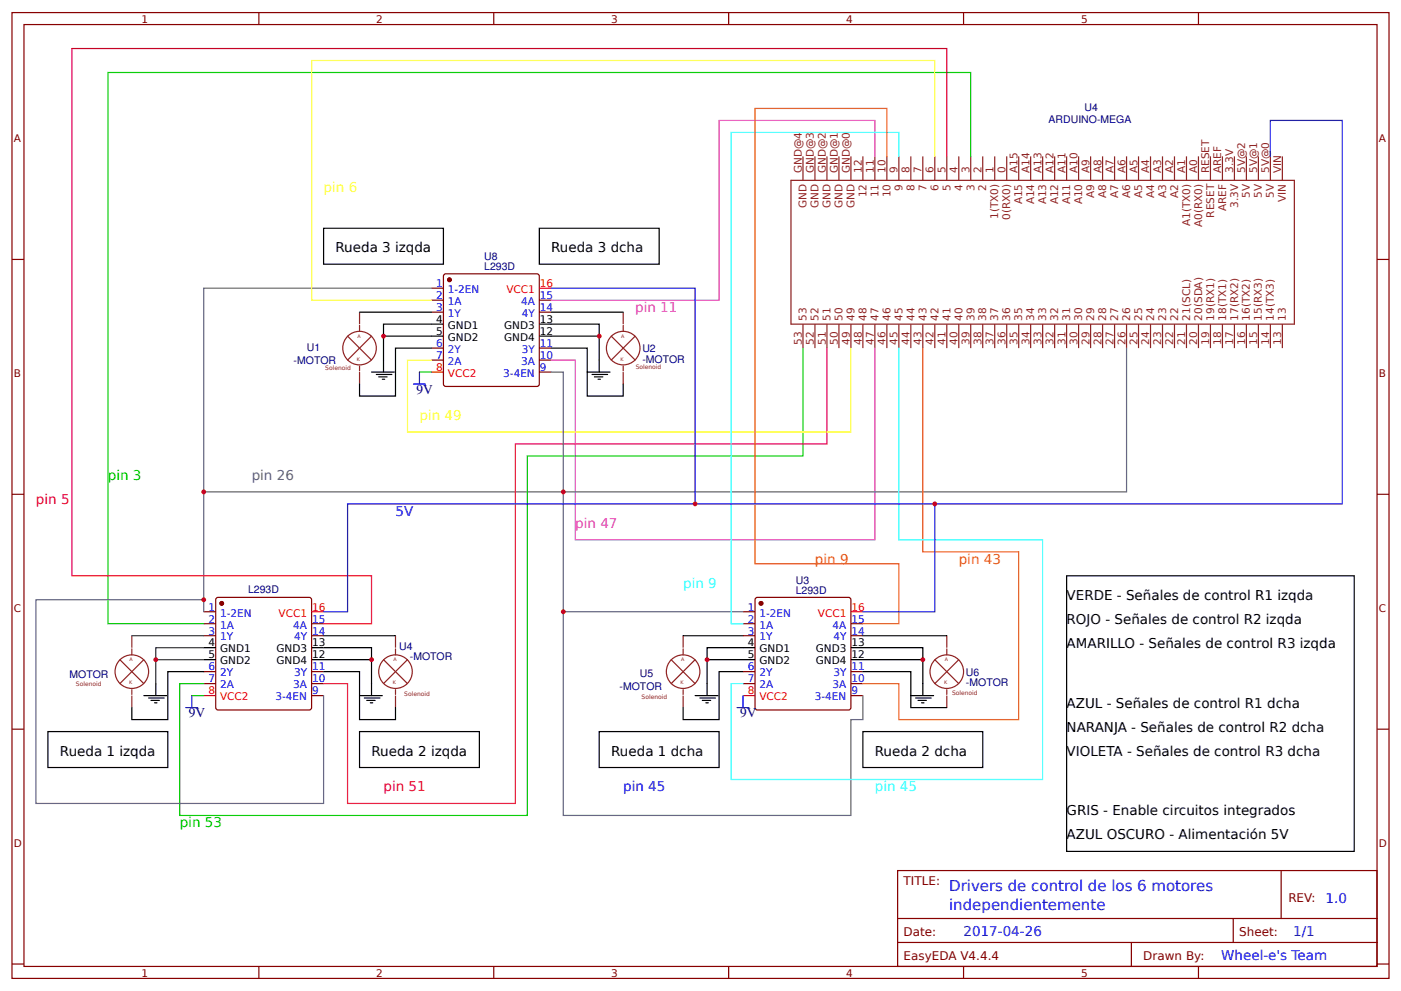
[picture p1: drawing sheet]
<svg xmlns="http://www.w3.org/2000/svg" width="312mm" height="221mm" viewBox="0 0 312 221" stroke-linecap="round" stroke-linejoin="round" font-family="sans-serif">
<g fill="none" stroke="#800" stroke-width=".27">
<path d="M2.7 2.8h306.4v215h-306.4zM5.3 5.5h301.1v209.6h-301.1zM57.6 2.8v2.7M109.9 2.8v2.7M162.2 2.8v2.7M214.4 2.8v2.7M266.7 2.8v2.7M2.7 57.7h2.6M306.4 57.7h2.7M96 64.1h2.7M96 66.8h2.7M96 69.5h2.7"/>
<path d="M96 77.5h2.7M98.9 61l20.6-.1 .4 .3 .1 24.3-.2 .4-20.6 .1-.4-.3-.1-24.2zM120 66.8h2.7M120 69.5h2.7M120 77.5h2.7M96 80.1h2.7M120 80.1h2.7M120 82.8h2.7M2.7 110h2.6M306.4 110h2.7M45.3 136.2h2.7M45.3 138.8h2.7"/>
<path d="M48.1 133.2l.4-.2h20.3l.5 .2v24.3l-.2 .4-20.6 .1-.4-.2zM69.3 138.8h2.7M165.4 136.2h2.6M165.4 138.8h2.6M168.3 133h20.5l.5 .2 .1 24.3-.3 .4-20.5 .1-.5-.2-.1-24.3zM189.4 138.8h2.6M45.3 141.5h2.7M45.3 149.5h2.7M45.3 152.2h2.7M69.3 141.5h2.7M69.3 149.5h2.7M69.3 152.2h2.7"/>
<path d="M69.3 154.8h2.7M165.4 141.5h2.6M165.4 149.5h2.6M165.4 152.2h2.6M189.4 141.5h2.6M189.4 149.5h2.6M189.4 152.2h2.6M189.4 154.8h2.6M2.7 162.3h2.6M306.4 162.3h2.7M199.8 193.8h106.6v21.3h-106.6zM285.1 193.8v10.6"/>
<path d="M2.7 214.6h2.6M57.6 215.1v2.7M109.9 215.1v2.7M162.2 215.1v2.7M199.8 204.4h106.6M199.8 209.8h106.6M214.4 215.1v2.7M251.8 209.8v5.3M266.7 215.1v2.7M274.4 204.4v5.4M306.4 214.6h2.7"/>
</g>
<g fill="#800" stroke="#800" stroke-width=".27">
<circle cx="49.3" cy="134.3" r=".4"/>
<circle cx="169.4" cy="134.3" r=".4"/>
<circle cx="100" cy="62.3" r=".4"/>
</g>
<g fill="none" stroke="#000" stroke-width=".27">
<path d="M72 50.8h26.7v8h-26.7zM120 50.8h26.7v8h-26.7zM80 69.5h16M85.3 74.8h13.4M96 77.5h-8v10.6h-8v-2.6M98.7 72.1h-13.4v10.7M120 72.1h13.3v10.7M120 74.8h13.3M122.7 77.5h8v10.6h8v-2.6M122.7 69.5h16M82.7 82.8h5M83.7 83.3h3.5"/>
<path d="M84.3 83.9h1.8M85.1 84.4h.5M130.7 82.8h5.1M131.8 83.3h3.4M132.3 83.9h1.9M133.1 84.4h.5M32 154.8h5.1M33.1 155.4h3.4M33.6 155.9h1.9M34.4 156.4h.5M34.7 152.2v2.6M45.3 149.5h-8v10.7h-8v-2.7"/>
<path d="M45.3 144.2h2.7M45.3 146.8h2.7M69.3 144.2h13.4v10.6M69.3 146.8h13.4M72 149.5h8v10.7h8v-2.7M72 141.5h16M80 154.8h5.1M81.1 155.4h3.4M81.6 155.9h1.9M82.4 156.4h.5M152 141.5h13.4M154.7 154.8h5.1"/>
<path d="M155.8 155.4h3.4M156.3 155.9h1.9M157.1 156.4h.5M157.4 146.8h10.6M165.4 149.5h-5.4v10.7h-8v-2.7M168 144.2h-10.6v10.6M189.4 144.2h16v10.6M189.4 146.8h16M192 149.5h10.7v8h8M192 141.5h18.7M202.7 154.8h5.1M203.8 155.4h3.4"/>
<path d="M204.3 155.9h1.9M205.1 156.4h.5M10.7 162.8h26.6v8h-26.6zM80 162.8h26.7v8h-26.7zM133.3 162.8h26.7v8h-26.7zM192 162.8h26.7v8h-26.7z"/>
</g>
<path d="M120 64.1h2.7M96 82.8h2.7M69.3 136.2h2.7M189.4 136.2h2.6M45.3 154.8h2.7M165.4 154.8h2.6" fill="none" stroke="#f00" stroke-width=".27"/>
<g fill="none" stroke="#8d2323" stroke-width=".27">
<path d="M178.7 34.8v5.3M181.4 34.8v5.3M184 34.8v5.3M186.7 34.8v5.3M189.4 34.8v5.3M192 34.8v5.3M194.7 34.8v5.3M197.4 34.8v5.3M200 34.8v5.3M202.7 34.8v5.3M205.4 34.8v5.3M208 34.8v5.3"/>
<path d="M210.7 34.8v5.3M213.4 34.8v5.3M216 34.8v5.3M218.7 34.8v5.3M221.4 34.8v5.3M224 34.8v5.3M226.7 34.8v5.3M229.4 34.8v5.3M232 34.8v5.3M234.7 34.8v5.3M237.4 34.8v5.3M240 34.8v5.3"/>
<path d="M242.7 34.8v5.3M245.4 34.8v5.3M248 34.8v5.3M250.7 34.8v5.3M253.4 34.8v5.3M256 34.8v5.3M258.7 34.8v5.3M261.4 34.8v5.3M264 34.8v5.3M266.7 34.8v5.3M269.4 34.8v5.3M272 34.8v5.3"/>
<path d="M274.7 34.8v5.3M277.4 34.8v5.3M280 34.8v5.3M282.7 34.8v5.3M285.4 34.8v5.3M176 40.1h112v32h-112zM77.3 74.8l5.4 5.3M80 69.5v2.6M80 72.4v1.3M82.7 74.8l-5.4 5.3M136 74.8l5.4 5.3M138.7 69.5v2.6"/>
<path d="M138.7 72.4v1.3M141.4 74.8l-5.4 5.3M178.7 72.1v5.4M181.4 72.1v5.4M184 72.1v5.4M186.7 72.1v5.4M189.4 72.1v5.4M192 72.1v5.4M194.7 72.1v5.4M197.4 72.1v5.4M200 72.1v5.4M202.7 72.1v5.4"/>
<path d="M205.4 72.1v5.4M208 72.1v5.4M210.7 72.1v5.4M213.4 72.1v5.4M216 72.1v5.4M218.7 72.1v5.4M221.4 72.1v5.4M224 72.1v5.4M226.7 72.1v5.4M229.4 72.1v5.4M232 72.1v5.4M234.7 72.1v5.4"/>
<path d="M237.4 72.1v5.4M240 72.1v5.4M242.7 72.1v5.4M245.4 72.1v5.4M248 72.1v5.4M250.7 72.1v5.4M253.4 72.1v5.4M256 72.1v5.4M258.7 72.1v5.4M261.4 72.1v5.4M264 72.1v5.4M266.7 72.1v5.4"/>
<path d="M269.4 72.1v5.4M272 72.1v5.4M274.7 72.1v5.4M277.4 72.1v5.4M280 72.1v5.4M282.7 72.1v5.4M285.4 72.1v5.4M80 81.5v1M80 82.8v2.7M138.7 81.5v1M138.7 82.8v2.7M26.7 146.8l5.3 5.4"/>
<path d="M29.3 141.5v2.7M29.3 144.4v1.4M29.3 153.5v1.1M29.3 154.8v2.7M32 146.8l-5.3 5.4M85.3 146.8l5.4 5.4M88 141.5v2.7M88 144.4v1.4M88 153.5v1.1M88 154.8v2.7M90.7 146.8l-5.4 5.4M149.4 146.8l5.3 5.4"/>
<path d="M152 141.5v2.7M152 144.4v1.4M152 153.5v1.1M152 154.8v2.7M154.7 146.8l-5.3 5.4M208 146.8l5.4 5.4M210.7 141.5v2.7M210.7 144.4v1.4M210.7 153.5v1.1M210.7 154.8v2.7M213.4 146.8l-5.4 5.4"/>
<circle cx="80" cy="77.5" r="3.7"/>
<circle cx="138.7" cy="77.5" r="3.7"/>
<circle cx="29.3" cy="149.5" r="3.7"/>
<circle cx="88" cy="149.5" r="3.7"/>
<circle cx="152" cy="149.5" r="3.7"/>
<circle cx="210.7" cy="149.5" r="3.7"/>
</g>
<path d="M29.3 141.5h16M34.7 146.8h10.6M45.3 144.2h-10.6v8" fill="none" stroke="#333" stroke-width=".27"/>
<path d="M92 85.5h2.7M93.3 82.8v2.7M41.3 157.5h2.7M42.7 154.8v2.7M164 157.5h2.7M165.4 154.8v2.7" fill="none" stroke="#00f" stroke-width=".27"/>
<path d="M93.3 82.8h2.7M42.7 154.8h2.6" fill="none" stroke="#080" stroke-width=".27"/>
<path d="M96 64.1h-50.7v45.4h80v72h64.1v-21.3h2.6v-5.4M45.3 109.5v26.7" fill="none" stroke="#666" stroke-width=".27"/>
<path d="M216 34.8v-18.7h-192v122.7h21.3" fill="none" stroke="#0c0" stroke-width=".27"/>
<path d="M194.7 34.8v-8h-34.7v40h-37.3M194.7 77.5v42.6h-66.7v-40h-5.3" fill="none" stroke="#c3f" stroke-width=".27"/>
<path d="M208 34.8v-21.3h-138.7v53.3h26.7" fill="none" stroke="#ff3" stroke-width=".27"/>
<g fill="#c00">
<circle cx="157.4" cy="146.8" r=".53"/>
<circle cx="205.4" cy="146.8" r=".53"/>
<circle cx="82.7" cy="146.8" r=".53"/>
<circle cx="34.7" cy="146.8" r=".53"/>
<circle cx="85.3" cy="74.8" r=".53"/>
<circle cx="133.3" cy="74.8" r=".53"/>
</g>
<path d="M125.3 136.2h40.1" fill="none" stroke="#666" stroke-width=".27"/>
<path d="M16 10.8v117.3h66.7v10.7h-10.7M184 77.5v21.3h-69.3v80h-37.4v-26.6h-5.3" fill="none" stroke="#f03" stroke-width=".27"/>
<path d="M16 10.8h194.7v24" fill="none" stroke="#c03" stroke-width=".27"/>
<path d="M178.7 77.5v24h-61.4v80h-77.3v-29.3h5.3" fill="none" stroke="#0c0" stroke-width=".27"/>
<path d="M189.4 77.5v18.6h-98.7v-16h5.3" fill="none" stroke="#ff3" stroke-width=".27"/>
<circle cx="125.3" cy="136.2" r=".53" fill="#c00"/>
<path d="M250.7 77.5v32h-125.4v-26.7h-2.6" fill="none" stroke="#666" stroke-width=".27"/>
<path d="M200 34.8v-5.3h-37.3v109.3h2.7M200 77.5v42.6h32v53.4h-69.3v-21.3h2.7" fill="none" stroke="#3ff" stroke-width=".27"/>
<path d="M197.4 34.8v-10.7h-29.4v101.4h32v13.3h-8M205.4 77.5v45.3h21.3v37.4h-26.7v-8h-8" fill="none" stroke="#f60" stroke-width=".27"/>
<circle cx="45.3" cy="109.5" r=".53" fill="#c00"/>
<path d="M45.3 133.5h-37.3v45.3h64v-24" fill="none" stroke="#666" stroke-width=".27"/>
<g fill="#c00">
<circle cx="45.3" cy="133.5" r=".53"/>
<circle cx="125.3" cy="109.5" r=".53"/>
</g>
<path d="M282.7 34.8v-8h16v85.3h-90.7v24.1h-16M208 112.1h-130.7v24.1h-5.3" fill="none" stroke="#00f" stroke-width=".27"/>
<circle cx="208" cy="112.1" r=".53" fill="#c00"/>
<path d="M122.7 64.1h32v48" fill="none" stroke="#00f" stroke-width=".27"/>
<circle cx="154.7" cy="112.1" r=".53" fill="#c00"/>
<path d="M237.4 128.1h64v61.4h-64z" fill="none" stroke="#000" stroke-width=".27"/>
<g font-size="3.3" fill="#00f">
<text x="211.2" y="198.3">Drivers de control de los 6 motores</text>
<text x="211.2" y="202.6">independientemente</text>
</g>
<g font-size="3" fill="#ff3">
<text x="72" y="42.8">pin 6</text>
<text x="93.3" y="93.5">pin 49</text>
</g>
<g font-size="3">
<text x="74.7" y="56.1">Rueda 3 izqda</text>
<text x="122.7" y="56.1">Rueda 3 dcha</text>
<text x="237.4" y="133.5">VERDE - Señales de control R1 izqda</text>
<text x="237.4" y="138.8">ROJO - Señales de control R2 izqda</text>
<text x="237.4" y="144.2">AMARILLO - Señales de control R3 izqda</text>
<text x="237.4" y="157.5">AZUL - Señales de control R1 dcha</text>
<text x="237.4" y="162.8">NARANJA - Señales de control R2 dcha</text>
<text x="13.3" y="168.2">Rueda 1 izqda</text>
<text x="82.7" y="168.2">Rueda 2 izqda</text>
<text x="136" y="168.2">Rueda 1 dcha</text>
<text x="194.7" y="168.2">Rueda 2 dcha</text>
<text x="237.4" y="168.2">VIOLETA - Señales de control R3 dcha</text>
<text x="237.4" y="181.5">GRIS - Enable circuitos integrados</text>
<text x="237.4" y="186.8">AZUL OSCURO - Alimentación 5V</text>
</g>
<g font-size="3" fill="#c3f">
<text x="141.4" y="69.5">pin 11</text>
<text x="128" y="117.5">pin 47</text>
</g>
<g font-size="3" fill="#000080">
<text x="92.7" y="87.6">9V</text>
<text x="42" y="159.6">9V</text>
<text x="164.7" y="159.6">9V</text>
</g>
<g font-size="3" fill="#0c0">
<text x="24" y="106.8">pin 3</text>
<text x="40" y="184.2">pin 53</text>
</g>
<text font-size="3" fill="#666" x="56" y="106.8">pin 26</text>
<g font-size="3" fill="#f03">
<text x="8" y="112.1">pin 5</text>
<text x="85.3" y="176.2">pin 51</text>
</g>
<g font-size="3" fill="#00f">
<text x="88" y="114.8">5V</text>
<text x="138.7" y="176.2">pin 45</text>
<text x="295" y="201">1.0</text>
<text x="214.4" y="208.4">2017-04-26</text>
<text x="287.8" y="208.4">1/1</text>
<text x="271.8" y="213.8">Wheel-e's Team</text>
</g>
<g font-size="3" fill="#f60">
<text x="181.4" y="125.5">pin 9</text>
<text x="213.3" y="125.5">pin 43</text>
</g>
<g font-size="3" fill="#3ff">
<text x="152" y="130.8">pin 9</text>
<text x="194.7" y="176.2">pin 45</text>
</g>
<g font-size="2.7" fill="#800">
<text x="201.1" y="197">TITLE:</text>
<text x="286.7" y="200.7">REV:</text>
<text x="201.1" y="208.4">Date:</text>
<text x="275.8" y="208.4">Sheet:</text>
<text x="201.1" y="213.8">EasyEDA V4.4.4</text>
<text x="254.4" y="213.8">Drawn By:</text>
</g>
<g font-size="2.3" fill="#800">
<text x="31.5" y="5.1">1</text>
<text x="83.7" y="5.1">2</text>
<text x="136" y="5.1">3</text>
<text x="188.3" y="5.1">4</text>
<text x="240.6" y="5.1">5</text>
<text x="3.1" y="31.6">A</text>
<text x="306.8" y="31.6">A</text>
<text x="3.1" y="83.9">B</text>
<text x="306.8" y="83.9">B</text>
<text x="3.1" y="136.2">C</text>
<text x="306.8" y="136.2">C</text>
<text x="3.1" y="188.4">D</text>
<text x="306.8" y="188.4">D</text>
<text x="31.5" y="217.4">1</text>
<text x="83.7" y="217.4">2</text>
<text x="136" y="217.4">3</text>
<text x="188.3" y="217.4">4</text>
<text x="240.6" y="217.4">5</text>
</g>
<g font-size="2.3" fill="#000080">
<text x="233.4" y="27.4">ARDUINO-MEGA</text>
<text x="241.4" y="24.7">U4</text>
<text x="107.7" y="57.9">U8</text>
<text x="107.7" y="60.1">L293D</text>
<text x="65.3" y="81">-MOTOR</text>
<text x="68.3" y="78.1">U1</text>
<text x="143" y="80.7">-MOTOR</text>
<text x="143" y="78.4">U2</text>
<text x="55.2" y="131.9">L293D</text>
<text x="177.1" y="129.9">U3</text>
<text x="177.1" y="132.1">L293D</text>
<text x="88.8" y="144.8">U4</text>
<text x="91.2" y="146.9">-MOTOR</text>
<text x="15.5" y="150.9">MOTOR</text>
<text x="137.9" y="153.6">-MOTOR</text>
<text x="142.4" y="150.6">U5</text>
<text x="215" y="152.8">-MOTOR</text>
<text x="215" y="150.4">U6</text>
</g>
<g font-size="2.3" fill="#8d2323">
<text x="178.4" y="38.5" transform="rotate(-90 178.4 38.5)">GND@4</text>
<text x="181.1" y="38.5" transform="rotate(-90 181.1 38.5)">GND@3</text>
<text x="183.8" y="38.5" transform="rotate(-90 183.8 38.5)">GND@2</text>
<text x="186.4" y="38.5" transform="rotate(-90 186.4 38.5)">GND@1</text>
<text x="189.1" y="38.5" transform="rotate(-90 189.1 38.5)">GND@0</text>
<text x="191.8" y="38.5" transform="rotate(-90 191.8 38.5)">12</text>
<text x="194.4" y="38.5" transform="rotate(-90 194.4 38.5)">11</text>
<text x="197.1" y="38.5" transform="rotate(-90 197.1 38.5)">10</text>
<text x="199.8" y="38.5" transform="rotate(-90 199.8 38.5)">9</text>
<text x="202.4" y="38.5" transform="rotate(-90 202.4 38.5)">8</text>
<text x="205.1" y="38.5" transform="rotate(-90 205.1 38.5)">7</text>
<text x="207.8" y="38.5" transform="rotate(-90 207.8 38.5)">6</text>
<text x="210.4" y="38.5" transform="rotate(-90 210.4 38.5)">5</text>
<text x="213.1" y="38.5" transform="rotate(-90 213.1 38.5)">4</text>
<text x="215.8" y="38.5" transform="rotate(-90 215.8 38.5)">3</text>
<text x="218.4" y="38.5" transform="rotate(-90 218.4 38.5)">2</text>
<text x="221.1" y="38.5" transform="rotate(-90 221.1 38.5)">1</text>
<text x="223.8" y="38.5" transform="rotate(-90 223.8 38.5)">0</text>
<text x="226.4" y="38.5" transform="rotate(-90 226.4 38.5)">A15</text>
<text x="229.1" y="38.5" transform="rotate(-90 229.1 38.5)">A14</text>
<text x="231.8" y="38.5" transform="rotate(-90 231.8 38.5)">A13</text>
<text x="234.4" y="38.5" transform="rotate(-90 234.4 38.5)">A12</text>
<text x="237.1" y="38.5" transform="rotate(-90 237.1 38.5)">A11</text>
<text x="239.8" y="38.5" transform="rotate(-90 239.8 38.5)">A10</text>
<text x="242.4" y="38.5" transform="rotate(-90 242.4 38.5)">A9</text>
<text x="245.1" y="38.5" transform="rotate(-90 245.1 38.5)">A8</text>
<text x="247.8" y="38.5" transform="rotate(-90 247.8 38.5)">A7</text>
<text x="250.4" y="38.5" transform="rotate(-90 250.4 38.5)">A6</text>
<text x="253.1" y="38.5" transform="rotate(-90 253.1 38.5)">A5</text>
<text x="255.8" y="38.5" transform="rotate(-90 255.8 38.5)">A4</text>
<text x="258.4" y="38.5" transform="rotate(-90 258.4 38.5)">A3</text>
<text x="261.1" y="38.5" transform="rotate(-90 261.1 38.5)">A2</text>
<text x="263.8" y="38.5" transform="rotate(-90 263.8 38.5)">A1</text>
<text x="266.4" y="38.5" transform="rotate(-90 266.4 38.5)">A0</text>
<text x="269.1" y="38.5" transform="rotate(-90 269.1 38.5)">RESET</text>
<text x="271.8" y="38.5" transform="rotate(-90 271.8 38.5)">AREF</text>
<text x="274.4" y="38.5" transform="rotate(-90 274.4 38.5)">3.3V</text>
<text x="277.1" y="38.5" transform="rotate(-90 277.1 38.5)">5V@2</text>
<text x="279.8" y="38.5" transform="rotate(-90 279.8 38.5)">5V@1</text>
<text x="282.4" y="38.5" transform="rotate(-90 282.4 38.5)">5V@0</text>
<text x="285.1" y="38.5" transform="rotate(-90 285.1 38.5)">VIN</text>
<text x="179.5" y="46.3" transform="rotate(-90 179.5 46.3)">GND</text>
<text x="182.2" y="46.3" transform="rotate(-90 182.2 46.3)">GND</text>
<text x="184.8" y="46.3" transform="rotate(-90 184.8 46.3)">GND</text>
<text x="187.5" y="46.3" transform="rotate(-90 187.5 46.3)">GND</text>
<text x="190.2" y="46.3" transform="rotate(-90 190.2 46.3)">GND</text>
<text x="192.8" y="43.9" transform="rotate(-90 192.8 43.9)">12</text>
<text x="195.5" y="43.9" transform="rotate(-90 195.5 43.9)">11</text>
<text x="198.2" y="43.9" transform="rotate(-90 198.2 43.9)">10</text>
<text x="200.8" y="42.4" transform="rotate(-90 200.8 42.4)">9</text>
<text x="203.5" y="42.4" transform="rotate(-90 203.5 42.4)">8</text>
<text x="206.2" y="42.4" transform="rotate(-90 206.2 42.4)">7</text>
<text x="208.8" y="42.4" transform="rotate(-90 208.8 42.4)">6</text>
<text x="211.5" y="42.4" transform="rotate(-90 211.5 42.4)">5</text>
<text x="214.2" y="42.4" transform="rotate(-90 214.2 42.4)">4</text>
<text x="216.8" y="42.4" transform="rotate(-90 216.8 42.4)">3</text>
<text x="219.5" y="42.4" transform="rotate(-90 219.5 42.4)">2</text>
<text x="227.5" y="45.5" transform="rotate(-90 227.5 45.5)">A15</text>
<text x="230.2" y="45.5" transform="rotate(-90 230.2 45.5)">A14</text>
<text x="232.8" y="45.5" transform="rotate(-90 232.8 45.5)">A13</text>
<text x="235.5" y="45.5" transform="rotate(-90 235.5 45.5)">A12</text>
<text x="238.2" y="45.5" transform="rotate(-90 238.2 45.5)">A11</text>
<text x="240.8" y="45.5" transform="rotate(-90 240.8 45.5)">A10</text>
<text x="243.5" y="44" transform="rotate(-90 243.5 44)">A9</text>
<text x="246.2" y="44" transform="rotate(-90 246.2 44)">A8</text>
<text x="248.8" y="44" transform="rotate(-90 248.8 44)">A7</text>
<text x="251.5" y="44" transform="rotate(-90 251.5 44)">A6</text>
<text x="254.2" y="44" transform="rotate(-90 254.2 44)">A5</text>
<text x="256.8" y="44" transform="rotate(-90 256.8 44)">A4</text>
<text x="259.5" y="44" transform="rotate(-90 259.5 44)">A3</text>
<text x="262.2" y="44" transform="rotate(-90 262.2 44)">A2</text>
<text x="272.8" y="47" transform="rotate(-90 272.8 47)">AREF</text>
<text x="275.5" y="46.2" transform="rotate(-90 275.5 46.2)">3.3V</text>
<text x="278.2" y="44" transform="rotate(-90 278.2 44)">5V</text>
<text x="280.8" y="44" transform="rotate(-90 280.8 44)">5V</text>
<text x="283.5" y="44" transform="rotate(-90 283.5 44)">5V</text>
<text x="286.2" y="45" transform="rotate(-90 286.2 45)">VIN</text>
<text x="222.2" y="48.8" transform="rotate(-90 222.2 48.8)">1(TX0)</text>
<text x="224.8" y="49" transform="rotate(-90 224.8 49)">0(RX0)</text>
<text x="264.8" y="50.4" transform="rotate(-90 264.8 50.4)">A1(TX0)</text>
<text x="267.5" y="50.6" transform="rotate(-90 267.5 50.6)">A0(RX0)</text>
<text x="270.2" y="48.4" transform="rotate(-90 270.2 48.4)">RESET</text>
<text x="179.5" y="71.3" transform="rotate(-90 179.5 71.3)">53</text>
<text x="182.2" y="71.3" transform="rotate(-90 182.2 71.3)">52</text>
<text x="184.8" y="71.3" transform="rotate(-90 184.8 71.3)">51</text>
<text x="187.5" y="71.3" transform="rotate(-90 187.5 71.3)">50</text>
<text x="190.2" y="71.3" transform="rotate(-90 190.2 71.3)">49</text>
<text x="192.8" y="71.3" transform="rotate(-90 192.8 71.3)">48</text>
<text x="195.5" y="71.3" transform="rotate(-90 195.5 71.3)">47</text>
<text x="198.2" y="71.3" transform="rotate(-90 198.2 71.3)">46</text>
<text x="200.8" y="71.3" transform="rotate(-90 200.8 71.3)">45</text>
<text x="203.5" y="71.3" transform="rotate(-90 203.5 71.3)">44</text>
<text x="206.2" y="71.3" transform="rotate(-90 206.2 71.3)">43</text>
<text x="208.8" y="71.3" transform="rotate(-90 208.8 71.3)">42</text>
<text x="211.5" y="71.3" transform="rotate(-90 211.5 71.3)">41</text>
<text x="214.2" y="71.3" transform="rotate(-90 214.2 71.3)">40</text>
<text x="216.8" y="71.3" transform="rotate(-90 216.8 71.3)">39</text>
<text x="219.5" y="71.3" transform="rotate(-90 219.5 71.3)">38</text>
<text x="222.2" y="71.3" transform="rotate(-90 222.2 71.3)">37</text>
<text x="224.8" y="71.3" transform="rotate(-90 224.8 71.3)">36</text>
<text x="227.5" y="71.3" transform="rotate(-90 227.5 71.3)">35</text>
<text x="230.2" y="71.3" transform="rotate(-90 230.2 71.3)">34</text>
<text x="232.8" y="71.3" transform="rotate(-90 232.8 71.3)">33</text>
<text x="235.5" y="71.3" transform="rotate(-90 235.5 71.3)">32</text>
<text x="238.2" y="71.3" transform="rotate(-90 238.2 71.3)">31</text>
<text x="240.8" y="71.3" transform="rotate(-90 240.8 71.3)">30</text>
<text x="243.5" y="71.3" transform="rotate(-90 243.5 71.3)">29</text>
<text x="246.2" y="71.3" transform="rotate(-90 246.2 71.3)">28</text>
<text x="248.8" y="71.3" transform="rotate(-90 248.8 71.3)">27</text>
<text x="251.5" y="71.3" transform="rotate(-90 251.5 71.3)">26</text>
<text x="254.2" y="71.3" transform="rotate(-90 254.2 71.3)">25</text>
<text x="256.8" y="71.3" transform="rotate(-90 256.8 71.3)">24</text>
<text x="259.5" y="71.3" transform="rotate(-90 259.5 71.3)">23</text>
<text x="262.2" y="71.3" transform="rotate(-90 262.2 71.3)">22</text>
<text x="264.8" y="71.3" transform="rotate(-90 264.8 71.3)">21(SCL)</text>
<text x="267.5" y="71.3" transform="rotate(-90 267.5 71.3)">20(SDA)</text>
<text x="270.2" y="71.3" transform="rotate(-90 270.2 71.3)">19(RX1)</text>
<text x="272.8" y="71.3" transform="rotate(-90 272.8 71.3)">18(TX1)</text>
<text x="275.5" y="71.3" transform="rotate(-90 275.5 71.3)">17(RX2)</text>
<text x="278.2" y="71.3" transform="rotate(-90 278.2 71.3)">16(TX2)</text>
<text x="280.8" y="71.3" transform="rotate(-90 280.8 71.3)">15(RX3)</text>
<text x="283.5" y="71.3" transform="rotate(-90 283.5 71.3)">14(TX3)</text>
<text x="286.2" y="71.3" transform="rotate(-90 286.2 71.3)">13</text>
<text x="178.4" y="76.7" transform="rotate(-90 178.4 76.7)">53</text>
<text x="181.1" y="76.7" transform="rotate(-90 181.1 76.7)">52</text>
<text x="183.8" y="76.7" transform="rotate(-90 183.8 76.7)">51</text>
<text x="186.4" y="76.7" transform="rotate(-90 186.4 76.7)">50</text>
<text x="189.1" y="76.7" transform="rotate(-90 189.1 76.7)">49</text>
<text x="191.8" y="76.7" transform="rotate(-90 191.8 76.7)">48</text>
<text x="194.4" y="76.7" transform="rotate(-90 194.4 76.7)">47</text>
<text x="197.1" y="76.7" transform="rotate(-90 197.1 76.7)">46</text>
<text x="199.8" y="76.7" transform="rotate(-90 199.8 76.7)">45</text>
<text x="202.4" y="76.7" transform="rotate(-90 202.4 76.7)">44</text>
<text x="205.1" y="76.7" transform="rotate(-90 205.1 76.7)">43</text>
<text x="207.8" y="76.7" transform="rotate(-90 207.8 76.7)">42</text>
<text x="210.4" y="76.7" transform="rotate(-90 210.4 76.7)">41</text>
<text x="213.1" y="76.7" transform="rotate(-90 213.1 76.7)">40</text>
<text x="215.8" y="76.7" transform="rotate(-90 215.8 76.7)">39</text>
<text x="218.4" y="76.7" transform="rotate(-90 218.4 76.7)">38</text>
<text x="221.1" y="76.7" transform="rotate(-90 221.1 76.7)">37</text>
<text x="223.8" y="76.7" transform="rotate(-90 223.8 76.7)">36</text>
<text x="226.4" y="76.7" transform="rotate(-90 226.4 76.7)">35</text>
<text x="229.1" y="76.7" transform="rotate(-90 229.1 76.7)">34</text>
<text x="231.8" y="76.7" transform="rotate(-90 231.8 76.7)">33</text>
<text x="234.4" y="76.7" transform="rotate(-90 234.4 76.7)">32</text>
<text x="237.1" y="76.7" transform="rotate(-90 237.1 76.7)">31</text>
<text x="239.8" y="76.7" transform="rotate(-90 239.8 76.7)">30</text>
<text x="242.4" y="76.7" transform="rotate(-90 242.4 76.7)">29</text>
<text x="245.1" y="76.7" transform="rotate(-90 245.1 76.7)">28</text>
<text x="247.8" y="76.7" transform="rotate(-90 247.8 76.7)">27</text>
<text x="250.4" y="76.7" transform="rotate(-90 250.4 76.7)">26</text>
<text x="253.1" y="76.7" transform="rotate(-90 253.1 76.7)">25</text>
<text x="255.8" y="76.7" transform="rotate(-90 255.8 76.7)">24</text>
<text x="258.4" y="76.7" transform="rotate(-90 258.4 76.7)">23</text>
<text x="261.1" y="76.7" transform="rotate(-90 261.1 76.7)">22</text>
<text x="263.8" y="76.7" transform="rotate(-90 263.8 76.7)">21</text>
<text x="266.4" y="76.7" transform="rotate(-90 266.4 76.7)">20</text>
<text x="269.1" y="76.7" transform="rotate(-90 269.1 76.7)">19</text>
<text x="271.8" y="76.7" transform="rotate(-90 271.8 76.7)">18</text>
<text x="274.4" y="76.7" transform="rotate(-90 274.4 76.7)">17</text>
<text x="277.1" y="76.7" transform="rotate(-90 277.1 76.7)">16</text>
<text x="279.8" y="76.7" transform="rotate(-90 279.8 76.7)">15</text>
<text x="282.4" y="76.7" transform="rotate(-90 282.4 76.7)">14</text>
<text x="285.1" y="76.7" transform="rotate(-90 285.1 76.7)">13</text>
</g>
<g font-size="2.3" fill="#00f">
<text x="97.1" y="63.9">1</text>
<text x="99.7" y="65.2">1-2EN</text>
<text x="97.1" y="66.5">2</text>
<text x="97.1" y="69.2">3</text>
<text x="99.7" y="67.9">1A</text>
<text x="99.7" y="70.5">1Y</text>
<text x="115.9" y="67.9">4A</text>
<text x="116.1" y="70.5">4Y</text>
<text x="120.1" y="69.2">14</text>
<text x="120.1" y="66.5">15</text>
<text x="97.1" y="77.2">6</text>
<text x="120.1" y="77.2">11</text>
<text x="97.1" y="79.9">7</text>
<text x="99.7" y="78.5">2Y</text>
<text x="99.7" y="81.2">2A</text>
<text x="112" y="83.9">3-4EN</text>
<text x="115.9" y="81.2">3A</text>
<text x="116.1" y="78.5">3Y</text>
<text x="120.1" y="82.5">9</text>
<text x="120.1" y="79.9">10</text>
<text x="46.4" y="135.9">1</text>
<text x="49" y="137.2">1-2EN</text>
<text x="166.4" y="135.9">1</text>
<text x="169" y="137.2">1-2EN</text>
<text x="46.4" y="138.6">2</text>
<text x="46.4" y="141.2">3</text>
<text x="49" y="139.9">1A</text>
<text x="49" y="142.6">1Y</text>
<text x="65.3" y="139.9">4A</text>
<text x="65.4" y="142.6">4Y</text>
<text x="69.5" y="138.6">15</text>
<text x="69.5" y="141.2">14</text>
<text x="166.4" y="138.6">2</text>
<text x="166.4" y="141.2">3</text>
<text x="169" y="139.9">1A</text>
<text x="169" y="142.6">1Y</text>
<text x="185.3" y="139.9">4A</text>
<text x="185.5" y="142.6">4Y</text>
<text x="189.5" y="141.2">14</text>
<text x="189.5" y="138.6">15</text>
<text x="46.4" y="149.2">6</text>
<text x="69.5" y="149.2">11</text>
<text x="166.4" y="149.2">6</text>
<text x="189.5" y="149.2">11</text>
<text x="46.4" y="151.9">7</text>
<text x="49" y="150.6">2Y</text>
<text x="49" y="153.2">2A</text>
<text x="61.3" y="155.9">3-4EN</text>
<text x="65.3" y="153.2">3A</text>
<text x="65.4" y="150.6">3Y</text>
<text x="69.5" y="151.9">10</text>
<text x="69.5" y="154.6">9</text>
<text x="166.4" y="151.9">7</text>
<text x="169" y="150.6">2Y</text>
<text x="169" y="153.2">2A</text>
<text x="181.3" y="155.9">3-4EN</text>
<text x="185.3" y="153.2">3A</text>
<text x="185.5" y="150.6">3Y</text>
<text x="189.5" y="154.6">9</text>
<text x="189.5" y="151.9">10</text>
</g>
<g font-size="2.3" fill="#f00">
<text x="112.7" y="65.2">VCC1</text>
<text x="120.1" y="63.9">16</text>
<text x="97.1" y="82.5">8</text>
<text x="99.7" y="83.9">VCC2</text>
<text x="62" y="137.2">VCC1</text>
<text x="69.5" y="135.9">16</text>
<text x="182" y="137.2">VCC1</text>
<text x="189.5" y="135.9">16</text>
<text x="46.4" y="154.6">8</text>
<text x="49" y="155.9">VCC2</text>
<text x="166.4" y="154.6">8</text>
<text x="169" y="155.9">VCC2</text>
</g>
<g font-size="2.3">
<text x="97.1" y="71.9">4</text>
<text x="120.1" y="71.9">13</text>
<text x="97.1" y="74.5">5</text>
<text x="99.7" y="73.2">GND1</text>
<text x="99.7" y="75.9">GND2</text>
<text x="112.2" y="75.9">GND4</text>
<text x="112.2" y="73.2">GND3</text>
<text x="120.1" y="74.5">12</text>
<text x="46.4" y="143.9">4</text>
<text x="69.5" y="143.9">13</text>
<text x="166.4" y="143.9">4</text>
<text x="189.5" y="143.9">13</text>
<text x="46.4" y="146.6">5</text>
<text x="49" y="145.2">GND1</text>
<text x="49" y="147.9">GND2</text>
<text x="61.5" y="147.9">GND4</text>
<text x="61.5" y="145.2">GND3</text>
<text x="69.5" y="146.6">12</text>
<text x="166.4" y="146.6">5</text>
<text x="169" y="145.2">GND1</text>
<text x="169" y="147.9">GND2</text>
<text x="181.5" y="147.9">GND4</text>
<text x="181.5" y="145.2">GND3</text>
<text x="189.5" y="146.6">12</text>
</g>
<g font-size="1.3" fill="#8d2323">
<text x="72.4" y="82.3">Solenoid</text>
<text x="141.5" y="82.1">Solenoid</text>
<text x="16.9" y="152.7">Solenoid</text>
<text x="90" y="154.9">Solenoid</text>
<text x="142.8" y="155.7">Solenoid</text>
<text x="211.9" y="154.6">Solenoid</text>
</g>
<g font-size="1.1" fill="#8d2323">
<text x="79.5" y="75.2">A</text>
<text x="138.2" y="75.2">A</text>
<text x="79.4" y="80.3">K</text>
<text x="138.1" y="80.3">K</text>
<text x="28.9" y="147.2">A</text>
<text x="87.6" y="147.1">A</text>
<text x="151.6" y="147.1">A</text>
<text x="210.2" y="147.1">A</text>
<text x="28.8" y="152.3">K</text>
<text x="87.4" y="152.2">K</text>
<text x="151.4" y="152.2">K</text>
<text x="210.1" y="152.2">K</text>
</g>
</svg>
